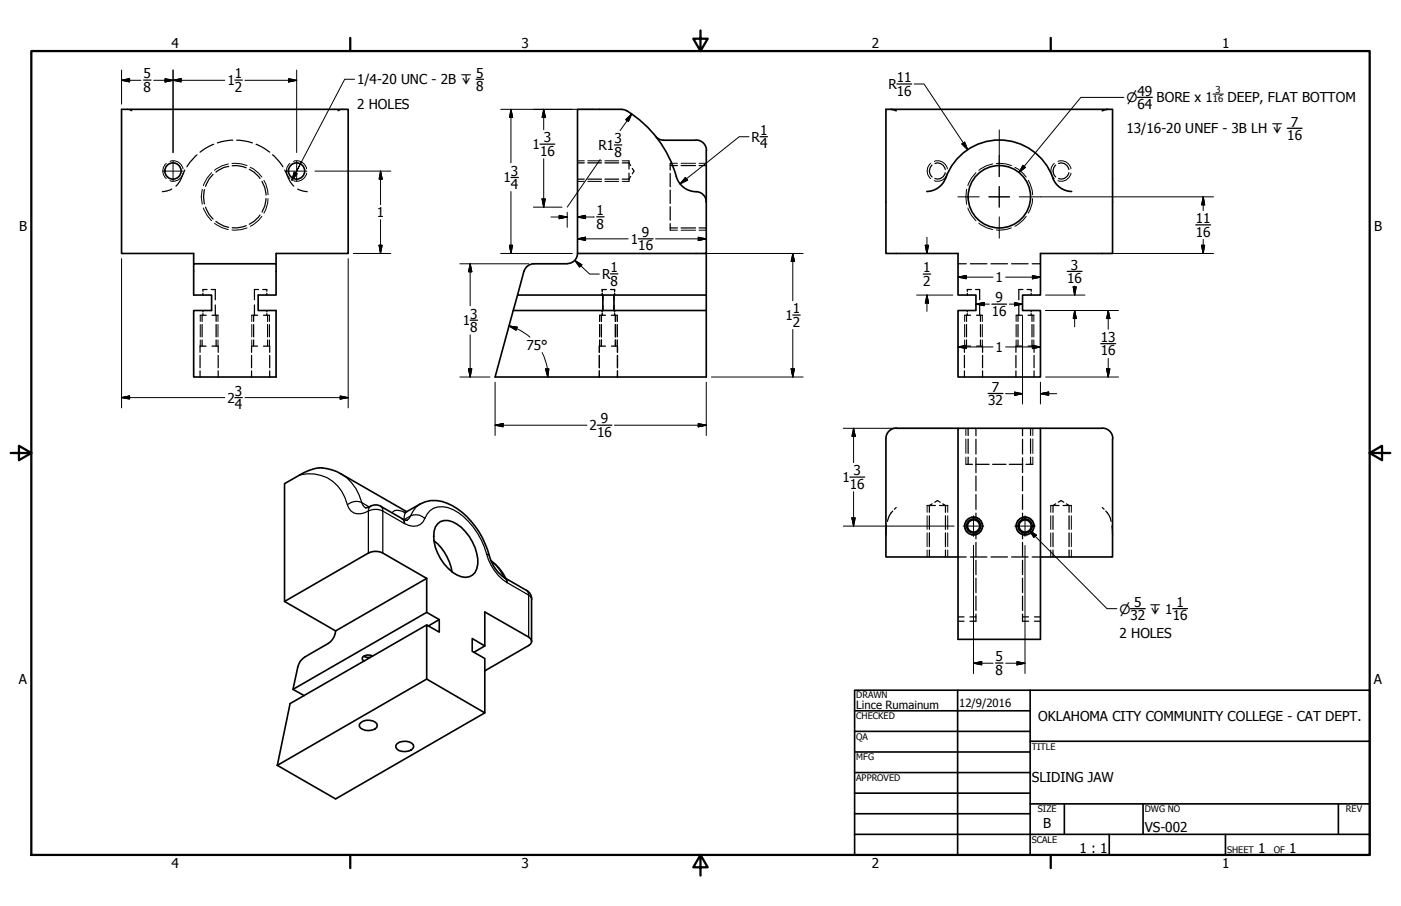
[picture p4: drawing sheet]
<svg xmlns="http://www.w3.org/2000/svg" width="432mm" height="279mm" viewBox="0 0 432 279" stroke-linecap="round" stroke-linejoin="round" font-family="sans-serif">
<!-- layer: Visible (ANSI) -->
<g fill="none" stroke="#000" stroke-width=".51">
<path d="M193.2 34.2l-1.7-.5h-13.5v44.5h39.7v-15.9M193.2 34.2a35.4 35.4 0 0 1 15.6 21.1 6.7 6.7 0 0 0 6.5 3.9 3.1 3.1 0 0 1 2.4 3.1M273 33.7h69.9v44.5h-22.2v12.8h-5.5v4.8h5.5v20.5h-25.4v-20.5h5.5v-4.8h-5.5v-12.8h-22.3zM274.6 33.7l1.6 .5M341.3 33.7l-1.6 .5M202.1 42l1.1 .9 1.4 .3M204.5 43.2h10M214.5 43.2a3.2 3.2 0 0 1 3.2 3.2M217.7 46.4v15.9M330.3 59.1a6.7 6.7 0 0 1-6.3-5.6 17.6 17.6 0 0 0-17.2-10.3 17.6 17.6 0 0 0-15.7 12.4 6.3 6.3 0 0 1-5.4 3.5M178 78.1a3.1 3.1 0 0 1-3.2 3.2M217.7 78.2v38.1h-65.1l8.9-32.7"/>
<path d="M59.7 81.3v-3.1h-22.2v-44.5h69.8v44.5h-22.2v3.1M59.7 81.3h25.4v9.7h-5.5v4.8h5.5v20.5h-25.4v-20.5h5.5v-4.8h-5.5zM158.2 95.8h59.5M159.5 91h58.2M164.5 81.3h10.3M164.6 81.3l-1.7 .5-.9 .8-.5 1.1M185.8 91v4.8M189.2 91v4.8M276.2 132.1h19.1M276.3 132a3.2 3.2 0 0 0-3.3 3.2v36.6h22.3M295.3 132.1h25.4v65.1h-25.4zM320.7 132.1h19"/>
<path d="M339.8 132a3.2 3.2 0 0 1 3.2 3.2M342.9 135.3v36.5h-22.2M92.5 146.4l-4.8 2.8v36.3l25.8-14.9M118 170.6l13.5 7.8v10.4l3.9 2.3v3.8l-3.9-2.2v16.7l17.9 10.4v-16.7l-3.9-2.2v-4l3.9 2.3v-10.5l13.5 7.8M133.7 166.8a15.5 15.5 0 0 1 5.6 9.5M134.9 161.5a4.4 4.4 0 0 1 5.9 .1 15.1 15.1 0 0 1 6.5 12.4 4 4 0 0 1-2.2 3.7 4 4 0 0 1-4.3-.4 14.4 14.4 0 0 1-7-13.5l.4-1.2zM87.7 185.5l15.7 9.1a4.9 4.9 0 0 1-2.2 3.8l-7.3 4.2a4.7 4.7 0 0 0-2.1 3.2l-1.5 6.8 3.4 1.9M162.9 199.1l-13.5 7.8M89.4 217l-3.9 19 17.9 10.4M112.1 202.4l1.3 .4 .8-.1M114.9 202.3a2.5 2.5 0 0 0-3.3 .6l.1 .6 .5 .3M111.3 222.8a3.8 3.8 0 0 1 4.8 .4l.2 .6a2.29 2.29 0 0 1-2.6 1.5 2.92 2.92 0 0 1-3-1.4l.1-.6z"/>
<path d="M122.4 229.3a3.9 3.9 0 0 1 5 .4 1.56 1.56 0 0 1-1.5 1.9 3.4 3.4 0 0 1-3.9-1.2v-.6z"/>
<circle cx="53.3" cy="52.7" r="2.51"/>
<circle cx="91.4" cy="52.7" r="2.51"/>
<circle cx="308" cy="60.7" r="9.6"/>
<circle cx="300.1" cy="162.2" r="2.76"/>
<circle cx="300.1" cy="162.2" r="1.87"/>
<circle cx="300.1" cy="162.2" r="2.19"/>
<circle cx="315.9" cy="162.2" r="2.76"/>
<circle cx="315.9" cy="162.2" r="1.87"/>
<circle cx="315.9" cy="162.2" r="2.19"/>
</g>
<!-- layer: Hidden Narrow (ANSI) -->
<g fill="none" stroke="#000" stroke-width=".31">
<path d="M51.2 50.4a3 3 0 0 0 0 4.7M52.4 49.8a2.97 2.97 0 0 1 4 2.3M56.4 53.4a2.97 2.97 0 0 1-4 2.3M62.4 58.4a8.6 8.6 0 0 0 0 4.6M65.2 53.3a9.9 9.9 0 0 0-2.5 3.9M70.4 50.5l-1.9 .6-2.4 1.4M71.5 50.4l2.9 .1 1.7 .6M77.2 51.6l.9 .5 2.6 2.5M81.3 55.6l.6 1.1 .6 2 .1 1.4M89.3 50.4a3 3 0 0 0 0 4.7M90.5 49.8a2.97 2.97 0 0 1 4 2.3M94.5 53.4a2.97 2.97 0 0 1-4 2.3"/>
<path d="M178 55.9h2.1M178 49.6h2.1M181.2 55.9h4.2M181.2 49.6h4.2M186.4 55.9h4.3M186.4 49.6h4.3M191.8 55.9h2.1M191.8 49.6h2.1M206.6 50.4h2.2M209.9 50.4h4.5M215.5 50.4h2.2M286.8 50.4a3 3 0 0 0 0 4.7"/>
<path d="M288 49.8a2.97 2.97 0 0 1 4 2.3M292 53.4a2.97 2.97 0 0 1-4 2.3M297.9 58.4a10.7 10.7 0 0 0 0 4.6M300.8 53.3a9 9 0 0 0-2.5 3.9M305.9 50.5l-1.9 .6-2.3 1.4M307.1 50.4l2.9 .1 1.7 .6M312.8 51.6l.9 .5 1.6 1.3 1 1.2M316.9 55.6l1.2 3.1 .2 1.4M324.9 50.4a3 3 0 0 0 0 4.7M326.1 49.8a2.97 2.97 0 0 1 4 2.3M330.1 53.4a2.97 2.97 0 0 1-4 2.3M62.7 64.1a9.9 9.9 0 0 0 2.5 4"/>
<path d="M66.1 68.8l2.4 1.4 1.9 .6M76.1 70.3l-1.7 .5-2.9 .1M80.7 66.7l-1 1.2-2.5 1.9M82.6 61.3l-.1 1.4-.6 1.9-.6 1.1M206.6 71h2.2M209.9 71h4.5M215.5 71h2.2M298.3 64.1a9 9 0 0 0 2.5 4M301.7 68.8l2.3 1.4 1.9 .6M311.7 70.3l-1.7 .5-2.9 .1M316.3 66.7l-1 1.2-2.5 1.9M318.3 61.3l-.2 1.4-1.2 3"/>
<path d="M61.7 97.2v1.9M67.2 97.2v1.9M77.6 97.2v1.9M83.1 97.2v1.9M184.8 97.2v1.9M190.2 97.2v1.9M297.3 97.2v1.9M302.8 97.2v1.9M313.2 97.2v1.9M318.6 97.2v1.9M61.7 100.1v3.8M61.7 104.8v1.9"/>
<path d="M67.2 100.1v3.8M67.2 104.8v1.9M77.6 100.1v3.8M77.6 104.8v1.9M83.1 100.1v3.8M83.1 104.8v1.9M184.8 100.1v3.8M184.8 104.8v1.9M190.2 100.1v3.8M190.2 104.8v1.9M297.3 100.1v3.8M297.3 104.8v1.9"/>
<path d="M302.8 100.1v3.8M302.8 104.8v1.9M313.2 100.1v3.8M313.2 104.8v1.9M318.6 100.1v3.8M318.6 104.8v1.9M297.7 132.1v2.2M297.7 135.4v4.4M318.3 132.1v2.2M318.3 135.4v4.4M285.8 155.9v2.1M285.8 159.1v4.2"/>
<path d="M292.1 155.9v2.1M292.1 159.1v4.2M297.7 141v2.2M299.2 159.6a2.64 2.64 0 0 1 3.5 2.1M315.1 159.7a2.53 2.53 0 0 1 3.5 2M318.3 141v2.2M323.8 155.9v2.1M323.8 159.1v4.2M330.2 155.9v2.1M330.2 159.1v4.2M285.8 164.3v4.3M285.8 169.6v2.2"/>
<path d="M292.1 164.3v4.3M292.1 169.6v2.2M298.3 160.2a2.58 2.58 0 0 0 0 4M302.7 162.8a2.67 2.67 0 0 1-3.5 2M314.1 160.2a2.64 2.64 0 0 0 0 4.1M318.6 162.8a2.67 2.67 0 0 1-3.5 2M323.8 164.3v4.3M323.8 169.6v2.2M330.2 164.3v4.3M330.2 169.6v2.2"/>
</g>
<!-- layer: Hidden (ANSI) -->
<g fill="none" stroke="#000" stroke-width=".38">
<path d="M39.1 33.7l.5 .1M40.1 34l.5 .2M104.6 34l-.5 .2M105.7 33.7l-.5 .1M53 58.3l-1.7 .6-1.3 .2M55.9 54.8l-.5 1.2-1.2 1.4M57 52.5l-1.1 2.2M60.7 47.8l-2.2 2.2-.9 1.4M63.1 58.5a7.7 7.7 0 0 0 0 4.4M65.7 53.8l-1.2 1.4-1.1 2.3M65.8 44.5l-2.4 1.2-1.7 1.2M70.5 51.3l-1.5 .3-2.5 1.5"/>
<path d="M71.6 51.1h1.3l3 .7M71.8 43.2l-2.2 .2-2.6 .7M73 43.2l2.1 .2 2.7 .7M76.8 52.2l1.5 .9 1.8 2M78.9 44.5l2.5 1.2 1.7 1.2M80.8 55.9a8.5 8.5 0 0 1 1.2 4.2M84 47.8l2.2 2.2 1 1.4M87.8 52.5l1 2.2M88.8 54.8l.6 1.2 1.2 1.4M91.8 58.3l1.6 .6 1.3 .2M178 55.2h2.1M178 50.2h2.1"/>
<path d="M181.2 55.2h4.2M181.2 50.2h4.2M186.4 55.2h4.3M186.4 50.2h4.3M191.8 50.2h2.1l.5 .9M193.9 49.6v2.5M193.9 53.4v2.5M194.4 54.4l-.5 .8h-2.1M194.9 51.9l.5 .9-.5 .8M206.6 51.1h2.2M206.6 50.4v2.1M206.6 53.5v4.1"/>
<path d="M206.6 58.6v4.1M209.9 51.1h4.5M215.5 51.1h2.2M287.3 50.9a2.4 2.4 0 0 0 0 3.6M288.2 50.4a2.34 2.34 0 0 1 3.1 1.9M291.3 53.3a2.39 2.39 0 0 1-3.1 1.8M325.4 50.9a2.4 2.4 0 0 0 0 3.6M326.3 50.4a2.34 2.34 0 0 1 3.1 1.9M329.4 53.3a2.39 2.39 0 0 1-3.1 1.8M63.4 63.9l1.1 2.3 1.2 1.4M66.5 68.3l2.5 1.4 1.5 .4M75.9 69.6l-3 .7-1.3-.1"/>
<path d="M80.1 66.3l-1.8 2-1.5 .9M82 61.2a8.5 8.5 0 0 1-1.2 4.2M206.6 70.3h2.2M206.6 63.8v4.1M206.6 69v2M209.9 70.3h4.5M215.5 70.3h2.2M61.7 97.2h1.9M62.3 97.2v1.9M62.5 90.4v.6M62.5 95.8v.4M62.5 96.7v.5"/>
<path d="M63.8 89.3h-1.3v.6M65.1 89.3h1.3v3.2M65.3 97.2h1.9M66.4 94v3.2M66.6 97.2v1.9M77.6 97.2h1.8M78.2 97.2v1.9M78.4 94v3.2M79.7 89.3h-1.3v3.2M81 89.3h1.2v.6M81.2 97.2h1.9M82.2 90.4v.6"/>
<path d="M82.2 95.8v.4M82.2 96.7v.5M82.5 97.2v1.9M184.8 97.2h1.8M185.4 97.2v1.9M185.6 90.4v.6M185.6 95.8v.4M185.6 96.7v.5M185.8 91v1.6M185.8 94.2v1.6M186.9 89.3h-1.3v.6M188.2 89.3h1.2v.6"/>
<path d="M188.4 97.2h1.8M189.2 91v1.6M189.2 94.2v1.6M189.4 90.4v.6M189.4 95.8v.4M189.4 96.7v.5M189.7 97.2v1.9M295.3 81.3h2.5M297.3 97.2h1.8M297.9 97.2v1.9M298.1 90.4v.6M298.1 95.8v.4"/>
<path d="M298.1 96.7v.5M299.1 81.3h5.1M299.4 89.3h-1.3v.6M300.7 89.3h1.2v3.2M301 97.2h1.8M301.9 94v3.2M302.2 97.2v1.9M305.4 81.3h5.1M311.8 81.3h5.1M313.2 97.2h1.8M313.8 97.2v1.9M314 94v3.2"/>
<path d="M315.3 89.3h-1.3v3.2M316.5 89.3h1.3v.6M316.9 97.2h1.7M317.8 90.4v.6M317.8 95.8v.4M317.8 96.7v.5M318.1 97.2v1.9M318.1 81.3h2.6M61.7 109.6v3.8M61.7 114.4v1.9M62.3 100.1v3.8M62.3 104.8v1.9"/>
<path d="M63.5 106.7h-1.8v1.9M65.3 106.7h1.9v1.9M66.6 100.1v3.8M66.6 104.8v1.9M67.2 109.6v3.8M67.2 114.4v1.9M77.5 109.6v3.8M77.5 114.4v1.9M78.2 100.1v3.8M78.2 104.8v1.9M79.4 106.7h-1.9v1.9M81.2 106.7h1.9v1.9"/>
<path d="M82.5 100.1v3.8M82.5 104.8v1.9M83.1 109.6v3.8M83.1 114.4v1.9M184.7 109.6v3.8M184.7 114.4v1.9M185.4 100.1v3.8M185.4 104.8v1.9M186.6 106.7h-1.9v1.9M188.5 106.7h1.8v1.9M189.7 100.1v3.8M189.7 104.8v1.9"/>
<path d="M190.3 109.6v3.8M190.3 114.4v1.9M297.2 109.6v3.8M297.2 114.4v1.9M297.9 100.1v3.8M297.9 104.8v1.9M299.1 106.7h-1.9v1.9M301 106.7h1.8v1.9M302.2 100.1v3.8M302.2 104.8v1.9M302.8 109.6v3.8M302.8 114.4v1.9"/>
<path d="M313.1 109.6v3.8M313.1 114.4v1.9M313.8 100.1v3.8M313.8 104.8v1.9M315 106.7h-1.9v1.9M316.9 106.7h1.8v1.9M318.1 100.1v3.8M318.1 104.8v1.9M318.7 109.6v3.8M318.7 114.4v1.9M298.4 132.1v2.2M298.4 135.4v4.4"/>
<path d="M300.8 132.1v2.3M300.8 135.4v4.6M315.2 132.1v2.3M315.2 135.4v4.6M317.6 132.1v2.2M317.6 135.4v4.4M275.1 157.6a5.7 5.7 0 0 0-1.6 3.2M276.2 156.5l-.5 .5M285.8 155.9h2.5M286.4 159.1v4.2M287.3 155.4l-.9 .5v2.1M288.1 154.9l.8-.5 .9 .5"/>
<path d="M289.6 155.9h2.5M290.6 155.4l.8 .5v2.1M291.4 159.1v4.2M297.7 143.2h2M298.4 141v2.2M300.7 143.2h4.2M300.8 141.2v4.5M300.8 146.8v4.6M300.8 152.5v4.6M300.8 158.2v2.3M305.9 143.2h4.2M311.1 143.2h4.1"/>
<path d="M315.2 141.2v4.5M315.2 146.9v4.5M315.2 152.5v4.6M315.2 158.2v2.3M316.2 143.2h2.1M317.6 141v2.2M323.8 155.9h2.6M324.5 159.1v4.2M325.4 155.4l-.9 .5v2.1M326.2 154.9l.8-.5 .9 .5M327.7 155.9h2.5M328.7 155.4l.8 .5v2.1"/>
<path d="M329.5 159.1v4.2M339.7 156.5l.6 .5M340.8 157.6a5.7 5.7 0 0 1 1.7 3.2M273.2 162.2l-.2 2.8M286.4 164.3v4.3M286.4 169.6v2.2M291.4 164.3v4.3M291.4 169.6v2.2M295.3 171.8h2.5M299.1 171.8h5.1M300.8 164v2.2M300.8 167.3v4.4"/>
<path d="M300.8 172.8v4.4M300.8 178.3v4.5M305.4 171.8h5.1M311.8 171.8h5.1M315.2 164v2.2M315.2 167.3v4.4M315.2 172.8v4.4M315.2 178.3v4.5M318.1 171.8h2.6M324.5 164.3v4.3M324.5 169.6v2.2M329.5 164.3v4.3"/>
<path d="M329.5 169.6v2.2M342.7 162.2l.2 2.8M295.3 191.6h1.8M295.3 190.2h1.8M299 190.2h1.8M300.8 183.8v4.5M300.8 189.4v2.2h-1.8M315.2 183.8v4.5M315.2 189.4v2.2h1.8M315.2 190.2h1.8M318.8 191.6h1.9M318.8 190.2h1.9"/>
</g>
<g fill="#000">
<circle cx="184.8" cy="97.2" r=".19"/>
<circle cx="185.6" cy="89.3" r=".19"/>
<circle cx="184.7" cy="106.7" r=".19"/>
</g>
<!-- layer: Visible Narrow (ANSI) -->
<g fill="none" stroke="#000" stroke-width=".38">
<path d="M92.5 146.4a11.8 11.8 0 0 1 14.6 9.2 3.7 3.7 0 0 0 5.2 2.6l1.2-.6v13M105.2 146.2a14.1 14.1 0 0 1 6.3 8.8l2.3 1.3M107.1 155.6a4.2 4.2 0 0 1 4.4-.6l.6 1.2 .5 .4M114.2 156.1l-.6 .9-.1 .6a4.9 4.9 0 0 1 4.5 0M117.3 156.1l.4 .4 .3 1.1M118 157.6l6.6 3.8M118 157.6v13M124 160l.7 1.5M124.9 158.1l-2.5-.7a1.6 1.6 0 0 0-1.6 .8M125.2 157.9a2.96 2.96 0 0 0-.7 2.3M129.5 155.4l-1.2 .9-1.7 2.8a4 4 0 0 1 4.3 .8 5.4 5.4 0 0 1 7.1-3.4 18.6 18.6 0 0 1 10.4 10.1l1.6 4.3M130.9 159.9a4 4 0 0 1-6.2 1.6v-.7l-.7-.8"/>
<path d="M124.6 160.3l2-1.2-1.1 1.3M150.8 171.4l-.8-.5a15.3 15.3 0 0 0 6.2 8.7M151.3 172.9l1.6 1.5 1.3 1.7 1.1 2M155.6 178.2l.4 .4 .2 1M155.6 178.2l.7 .9v.6M156.2 179.6l.1 .1M156.3 179.7l6.6 3.8v13M162.2 182.1l.4 .3a2.47 2.47 0 0 0 1.1 1.9l.1 .5"/>
</g>
<g fill="none" stroke="#000" stroke-width=".51">
<path d="M92.5 146.4a10.9 10.9 0 0 1 12.7-.2l20.1 11.6M114.2 156.1l-1.6 .5M114.2 156.1l1.6-.4 1.6 .4M117.3 156.1l6.7 3.9 1.5 .4M124.6 158.1h.2a23.3 23.3 0 0 1 8-3.7 14.5 14.5 0 0 1 11.1 4.9 27.5 27.5 0 0 1 7.2 13.1 11.2 11.2 0 0 0 4.5 5.8l7.2 4.2 .9 1.3 .2 1.1M113.5 170.6a4.9 4.9 0 0 1 4.5 0M131.5 178.4l-28.1 16.2M151.3 172.9a14.4 14.4 0 0 1 4.6 5.5M131.5 192.7l-42.1 24.3M131.5 188.8l-41.2 23.8M135.4 191.1l-3.4 1.9M149.4 199.2l-3.4 2"/>
<path d="M162.9 196.5a1.38 1.38 0 0 1 1 1.3 1.38 1.38 0 0 1-1 1.3M163.8 184.8v13M131.5 209.4l-46 26.6M149.4 219.8l-46 26.6"/>
</g>
<!-- layer: Border (ANSI) -->
<path d="M9.7 15.7h412.4v248h-412.4zM107.9 11.7v4M215.9 9.4v6.3l-2.2-3.8h4.4l-2.2 3.8M323.8 11.7v4M3.3 139.7h6.4l-3.9-2.2v4.4l3.9-2.2M422.1 139.7l3.9 2.2v-4.4l-3.9 2.2h6.4M107.9 263.7v4M215.9 263.7l2.2 3.8h-4.4l2.2-3.8v6.3M323.8 263.7v4" fill="none" stroke="#000" stroke-width=".7"/>
<!-- layer: Title (ANSI) -->
<g fill="none" stroke="#000" stroke-width=".51">
<path d="M263.4 212.9h158.7v50.8h-158.7zM263.4 219.2h54.1M295.1 212.9v50.8M317.5 212.9v50.8M263.4 225.6h54.1M263.4 231.9h54.1M263.4 238.3h54.1M317.5 228.6h104.6M263.4 244.6h54.1M263.4 251h54.1M263.4 257.3h158.7M317.5 247.9h104.6"/>
<path d="M328 247.9v9.4M341.9 257.3v6.4M352.3 247.9v9.4M377.7 257.3v6.4M412.5 247.9v9.4"/>
</g>
<!-- layer: Dimension (ANSI) -->
<g fill="none" stroke="#000" stroke-width=".38">
<path d="M44.3 24.7h2.2M72.4 24.7h2.3M276.4 25.9h4.6M157.5 54.7h2.3M166.4 44.4h4.6M189.4 44.7h2.2M234.3 42.2h2.2M183.9 66.9h2.3M196.7 73.7h4.6M368.6 69.3h4.5M144.9 98.7h2.3M188.2 84.5h2.2"/>
<path d="M244.3 97.2h2.3M284.5 84.5h2.3M305.7 93.8h4.6M328.9 83.7h4.6M339.3 106h4.6M72.4 122.6h2.3M184 131.1h4.6M304.5 121.3h4.6M261.9 147.1h4.6M306.8 204.5h2.3"/>
</g>
<g fill="none" stroke="#000" stroke-width=".31">
<path d="M37.5 24.8l2.4-.5v1zM37.5 24.8h5.9M37.5 21.6v10.5M47.4 24.8h21.9M50.9 24.3l2.4 .5-2.4 .5zM53.3 24.8l2.5-.5v1zM53.3 21.6v25.5M75.5 24.8h15.9M89 24.3l2.4 .5-2.4 .5zM91.4 21.6v25.5M154.3 33.7h28.8M157.5 33.7l.5 2.5h-1z"/>
<path d="M157.5 33.7v16.5M167.6 33.7l.5 2.5h-1zM167.6 33.7v6.3M192.8 36.9l1.9-1.8-1 2.4zM194.7 35.1l-3.6 5.2M281.7 25.9h3.1l13.5 20.3M97.1 52.8h23.4M117.3 52.8l.5 2.4h-1zM117.3 52.8v10.3M157.5 59.1v19.1M167.6 49v14.9M185 49.2l-10.2 14.7"/>
<path d="M211.3 54.7l.6 .9-2.3 1.1zM230.8 42.2h-3l-18.2 14.5M296.5 44.4l.8-.6 1 2.4zM37.5 79.8v46M107.3 79.8v46M108.9 78.2h11.6M116.8 75.6h1l-.5 2.6zM117.3 67.8v10.4M154.3 78.2h22.1M157 75.6h1l-.5 2.6zM164.4 63.9h8.8M167.1 61.3h1l-.5 2.6z"/>
<path d="M169.8 66.9h5M172.3 66.4l2.5 .5-2.5 .5zM174.8 65.5v4.6M178 66.9l2.5-.5v1zM178 73.7l2.5-.5v1zM178 66.9h5.1M178 73.7h15.6M202.1 73.7h15.6M215.2 73.2l2.5 .5-2.5 .5zM216.1 78.2h31.4M244.3 78.2l.6 2.4h-1.1zM244.3 78.2v14.6"/>
<path d="M285.2 75.6h1l-.5 2.6zM285.7 73.2v5M320.8 60.7h53.2M341.3 78.2h32.7M370.3 75.6h1l-.5 2.6zM370.8 60.7l.5 2.5h-1zM370.8 60.7v4.3M370.8 73.9v4.3M141.7 81.3h21.2M144.9 81.3l.5 2.5h-1zM144.9 81.3v13M177.2 80.3l2.1 1.4-.7 .7z"/>
<path d="M177.2 80.3l4.5 4.2h3M282.5 91h11.2M285.7 91l.5 2.5h-1zM285.7 91v5M295.3 85.5l2.5-.5v1zM295.3 85.5h10.8M300.8 93.8l2.5-.5v1zM300.8 93.8h4.1M309.9 85.5h10.8M311.1 93.8h4.1M312.7 93.3l2.5 .5-2.5 .5zM315.2 97.3v27.3"/>
<path d="M318.2 85l2.5 .5-2.5 .5zM322.3 91h12.1M322.3 95.8h22.4M330.8 88.5h.9l-.5 2.5zM331.2 95.8l.5 2.4h-.9zM331.2 88.2v2.8M331.2 95.8v5M341.6 95.8l.5 2.4h-1zM341.6 95.8v5.7M141.7 116.3h9.3M144.4 113.7h1l-.5 2.6zM144.9 103.3v13"/>
<path d="M152.6 117.9v16.4M156.8 100.5l2.6 .4-.3 1zM156.8 100.5l3.7 1.5 2.8 2M167.1 108.7l.9 2.1 .7 2.9M168.1 113.8l1.1-.1-.4 2.6zM168.7 113.7l.1 2.6M217.7 117.9v16.4M219.3 116.3h28.2M243.8 113.7h1.1l-.6 2.6zM244.3 101.6v14.7M295.3 107l2.5-.5v1zM295.3 107h10.8"/>
<path d="M309.9 107h10.8M318.2 106.5l2.5 .5-2.5 .5zM320.7 117.9v6.7M322.3 116.3h22.4M341.1 113.7h1l-.5 2.6zM341.6 110.5v5.8M37.5 122.6l2.4-.5v1zM37.5 122.6h31.8M75.5 122.6h31.8M104.8 122.1l2.5 .5-2.5 .5zM152.6 131.1l2.5-.5v1zM152.6 131.1h28.3"/>
<path d="M189.4 131.1h28.3M215.2 130.6l2.5 .5-2.5 .5zM259.9 132.1h33.8M263.1 132.1l.5 2.5h-1zM263.1 132.1v10.6M309.9 121.4h5.3M312.7 120.9l2.5 .5-2.5 .5zM320.7 121.4l2.5-.5v1zM320.7 121.4h5M262.6 159.7h1l-.5 2.5zM263.1 151.6v10.6M259.9 162.2h34.2"/>
<path d="M300 168.1v39.6M315.9 168.2v39.5M300 204.5l2.6-.5v1zM300 204.5h6.1M309.9 204.5h6M313.4 204l2.5 .5-2.5 .5z"/>
</g>
<g fill="#000" stroke="#000" stroke-width=".31">
<path d="M37.5 24.8l2.4-.5zM37.5 24.8l2.4-.5v1zM50.9 25.3l2.4-.5zM50.9 24.3l2.4 .5-2.4 .5zM53.3 24.8l2.5-.5zM53.3 24.8l2.5-.5v1zM89 25.3l2.4-.5zM89 24.3l2.4 .5-2.4 .5zM157.5 33.7l.5 2.5zM157.5 33.7l.5 2.5h-1zM167.6 33.7l.5 2.5zM167.6 33.7l.5 2.5h-1z"/>
<path d="M194.7 35.1l-1 2.4zM192.8 36.9l1.9-1.8-1 2.4zM117.3 52.8l.5 2.4zM117.3 52.8l.5 2.4h-1zM211.3 54.7l-1.7 2zM211.3 54.7l.6 .9-2.3 1.1zM296.5 44.4l1.8 1.8zM296.5 44.4l.8-.6 1 2.4zM116.8 75.6l.5 2.6zM116.8 75.6h1l-.5 2.6zM157 75.6l.5 2.6zM157 75.6h1l-.5 2.6z"/>
<path d="M167.1 61.3l.5 2.6zM167.1 61.3h1l-.5 2.6zM172.3 67.4l2.5-.5zM172.3 66.4l2.5 .5-2.5 .5zM178 66.9l2.5-.5zM178 66.9l2.5-.5v1zM178 73.7l2.5-.5zM178 73.7l2.5-.5v1zM215.2 74.2l2.5-.5zM215.2 73.2l2.5 .5-2.5 .5zM285.2 75.6l.5 2.6zM285.2 75.6h1l-.5 2.6z"/>
<path d="M370.3 75.6l.5 2.6zM370.3 75.6h1l-.5 2.6zM370.8 60.7l.5 2.5zM370.8 60.7l.5 2.5h-1zM144.9 81.3l.5 2.5zM144.9 81.3l.5 2.5h-1zM177.2 80.3l2.1 1.4zM177.2 80.3l2.1 1.4-.7 .7zM244.3 78.2l.6 2.4zM244.3 78.2l.6 2.4h-1.1zM285.7 91l.5 2.5zM285.7 91l.5 2.5h-1z"/>
<path d="M295.3 85.5l2.5-.5zM295.3 85.5l2.5-.5v1zM300.8 93.8l2.5-.5zM300.8 93.8l2.5-.5v1zM312.7 94.3l2.5-.5zM312.7 93.3l2.5 .5-2.5 .5zM318.2 86l2.5-.5zM318.2 85l2.5 .5-2.5 .5zM330.8 88.5l.4 2.5zM330.8 88.5h.9l-.5 2.5zM331.2 95.8l.5 2.4zM331.2 95.8l.5 2.4h-.9z"/>
<path d="M341.6 95.8l.5 2.4zM341.6 95.8l.5 2.4h-1zM144.4 113.7l.5 2.6zM144.4 113.7h1l-.5 2.6zM156.8 100.5l2.6 .4zM156.8 100.5l2.6 .4-.3 1zM168.1 113.8l.7 2.5zM168.1 113.8l1.1-.1-.4 2.6zM243.8 113.7l.5 2.6zM243.8 113.7h1.1l-.6 2.6zM295.3 107l2.5-.5zM295.3 107l2.5-.5v1z"/>
<path d="M318.2 107.5l2.5-.5zM318.2 106.5l2.5 .5-2.5 .5zM341.1 113.7l.5 2.6zM341.1 113.7h1l-.5 2.6zM37.5 122.6l2.4-.5zM37.5 122.6l2.4-.5v1zM104.8 123.1l2.5-.5zM104.8 122.1l2.5 .5-2.5 .5zM152.6 131.1l2.5-.5zM152.6 131.1l2.5-.5v1zM215.2 131.6l2.5-.5zM215.2 130.6l2.5 .5-2.5 .5z"/>
<path d="M263.1 132.1l.5 2.5zM263.1 132.1l.5 2.5h-1zM312.7 121.9l2.5-.5zM312.7 120.9l2.5 .5-2.5 .5zM320.7 121.4l2.5-.5zM320.7 121.4l2.5-.5v1zM262.6 159.7l.5 2.5zM262.6 159.7h1l-.5 2.5zM300 204.5l2.6-.5zM300 204.5l2.6-.5v1zM313.4 205l2.5-.5zM313.4 204l2.5 .5-2.5 .5z"/>
</g>
<!-- layer: Symbol (ANSI) -->
<path d="M146.7 24.4h2.3M350.6 30h4.6M396.7 39.6h4.6M348.4 187.7h4.6M361.4 187.7h4.6" fill="none" stroke="#000" stroke-width=".38"/>
<path d="M109.3 24.4h-3.1l-15.1 28.9 1.8-3.4M346.4 30h-13.3l-19 23.2M90.7 53.1l.9 .5-1.6 2zM91.1 53.3l-1.1 2.3M315.3 51l.7 .6-1.9 1.6zM317.2 163.6l2.2 1.4-.8 .7zM317.2 163.6l24 24.1h3" fill="none" stroke="#000" stroke-width=".31"/>
<path d="M90.7 53.1l-.7 2.5zM90.7 53.1l.9 .5-1.6 2zM315.3 51l-1.2 2.2zM315.3 51l.7 .6-1.9 1.6zM317.2 163.6l2.2 1.4zM317.2 163.6l2.2 1.4-.8 .7z" fill="#000" stroke="#000" stroke-width=".31"/>
<path d="M373.8 29h3.3" fill="none" stroke="#000" stroke-width=".32"/>
<!-- layer: Center Mark (ANSI) -->
<g fill="none" stroke="#000" stroke-width=".31">
<path d="M50.2 52.8h6.3M53.3 49.6v6.3M88.3 52.8h6.3M91.4 49.6v6.3M308 40.1v14.4M308 57.5v6.4M295.2 60.7h6.6M304.8 60.7h6.3zM308 66.9v6.6M314.1 60.7h6.7M300 159.1v6.3M315.9 159.1v6.3"/>
<path d="M296.9 162.2h6.3M312.7 162.2h6.4"/>
</g>
<g font-size="4.2">
<text x="52.8" y="14.7">4</text>
<text x="160.8" y="14.7">3</text>
<text x="268.7" y="14.7">2</text>
<text x="376.7" y="14.7">1</text>
<text x="146.7" y="23.9">5</text>
<text x="44.3" y="24.1">5</text>
<text x="44.3" y="28.3">8</text>
<text x="70.1" y="26.2">1</text>
<text x="72.4" y="24.2">1</text>
<text x="72.4" y="28.3">2</text>
<text x="110" y="26">1/4-20 UNC - 2B ↧</text>
<text x="146.7" y="28.1">8</text>
<text x="273.8" y="27.4">R</text>
<text x="276.4" y="25.4">11</text>
<text x="276.4" y="29.5">16</text>
<text x="350.6" y="29.5">49</text>
<text x="110" y="33.5">2 HOLES</text>
<text x="350.6" y="33.7">64</text>
<text x="356.5" y="31.6">BORE x 1</text>
<text x="378.3" y="31.6">DEEP, FLAT BOTTOM</text>
<text x="234.3" y="41.7">1</text>
<text x="347.2" y="41.1">13/16-20 UNEF - 3B LH ↧</text>
<text x="397.9" y="39.1">7</text>
<text x="164.1" y="46">1</text>
<text x="167.6" y="43.9">3</text>
<text x="184.5" y="46.2">R1</text>
<text x="189.4" y="44.2">3</text>
<text x="231.6" y="43.7">R</text>
<text x="234.3" y="45.7">4</text>
<text x="396.7" y="43.2">16</text>
<text x="166.4" y="48.1">16</text>
<text x="189.4" y="48.3">8</text>
<text x="155.2" y="56.3">1</text>
<text x="157.5" y="54.2">3</text>
<text x="157.5" y="58.3">4</text>
<text x="5.9" y="71.4">B</text>
<text x="116.1" y="67">1</text>
<text x="183.9" y="66.4">1</text>
<text x="183.9" y="70.5">8</text>
<text x="368.6" y="68.8">11</text>
<text x="423.5" y="71.4">B</text>
<text x="194.4" y="75.2">1</text>
<text x="196.7" y="77.2">16</text>
<text x="197.9" y="73.1">9</text>
<text x="368.6" y="73">16</text>
<text x="188.2" y="83.9">1</text>
<text x="330.1" y="83.2">3</text>
<text x="185.5" y="86">R</text>
<text x="188.2" y="88.1">8</text>
<text x="284.5" y="84">1</text>
<text x="284.5" y="88.1">2</text>
<text x="306.8" y="87">1</text>
<text x="328.9" y="87.3">16</text>
<text x="306.8" y="93.2">9</text>
<text x="142.6" y="100.3">1</text>
<text x="144.9" y="98.2">3</text>
<text x="242.1" y="98.7">1</text>
<text x="244.3" y="96.6">1</text>
<text x="244.3" y="100.8">2</text>
<text x="305.7" y="97.3">16</text>
<text x="144.9" y="102.4">8</text>
<text x="162.2" y="107.9">75°</text>
<text x="339.3" y="105.4">13</text>
<text x="306.8" y="108.5">1</text>
<text x="339.3" y="109.6">16</text>
<text x="70.1" y="124.1">2</text>
<text x="72.4" y="122.1">3</text>
<text x="304.5" y="125">32</text>
<text x="305.7" y="120.8">7</text>
<text x="72.4" y="126.2">4</text>
<text x="185.2" y="130.6">9</text>
<text x="181.7" y="132.7">2</text>
<text x="184" y="134.7">16</text>
<text x="259.7" y="148.7">1</text>
<text x="263.1" y="146.6">3</text>
<text x="261.9" y="150.7">16</text>
<text x="348.4" y="191.3">32</text>
<text x="349.6" y="187.2">5</text>
<text x="361.4" y="191.3">16</text>
<text x="362.6" y="187.2">1</text>
<text x="345" y="196.7">2 HOLES</text>
<text x="306.8" y="203.9">5</text>
<text x="306.8" y="208.1">8</text>
<text x="5.8" y="211.1">A</text>
<text x="423.4" y="211.1">A</text>
<text x="320" y="222.2">OKLAHOMA CITY COMMUNITY COLLEGE - CAT DEPT.</text>
<text x="318" y="241.3">SLIDING JAW</text>
<text x="321.5" y="255.4">B</text>
<text x="352.8" y="256.7">VS-002</text>
<text x="332.7" y="263.1">1 : 1</text>
<text x="387.7" y="263.1">1</text>
<text x="397.4" y="263.1">1</text>
<text x="52.8" y="267.7">4</text>
<text x="160.8" y="267.7">3</text>
<text x="268.7" y="267.7">2</text>
<text x="376.7" y="267.7">1</text>
</g>
<g font-size="4">
<text x="347.2" y="31.6">⌀</text>
<text x="345" y="189.2">⌀</text>
<text x="354.3" y="189.2">↧ 1</text>
</g>
<g font-size="3.5">
<text x="263.9" y="218.6">Lince Rumainum</text>
<text x="295.7" y="218.1">12/9/2016</text>
</g>
<g font-size="2.9">
<text x="374.6" y="28.6">3</text>
<text x="373.8" y="31.6">16</text>
</g>
<g font-size="2.8">
<text x="263.9" y="215.4">DRAWN</text>
<text x="263.9" y="221.8">CHECKED</text>
<text x="263.9" y="228.2">QA</text>
<text x="318" y="231.1">TITLE</text>
<text x="263.9" y="234.5">MFG</text>
<text x="263.9" y="240.9">APPROVED</text>
<text x="319.9" y="250.5">SIZE</text>
<text x="352.8" y="250.5">DWG NO</text>
<text x="414.8" y="250.4">REV</text>
<text x="318" y="259.9">SCALE</text>
<text x="378.2" y="263.1">SHEET</text>
<text x="392.6" y="263.1">OF</text>
</g>
</svg>
